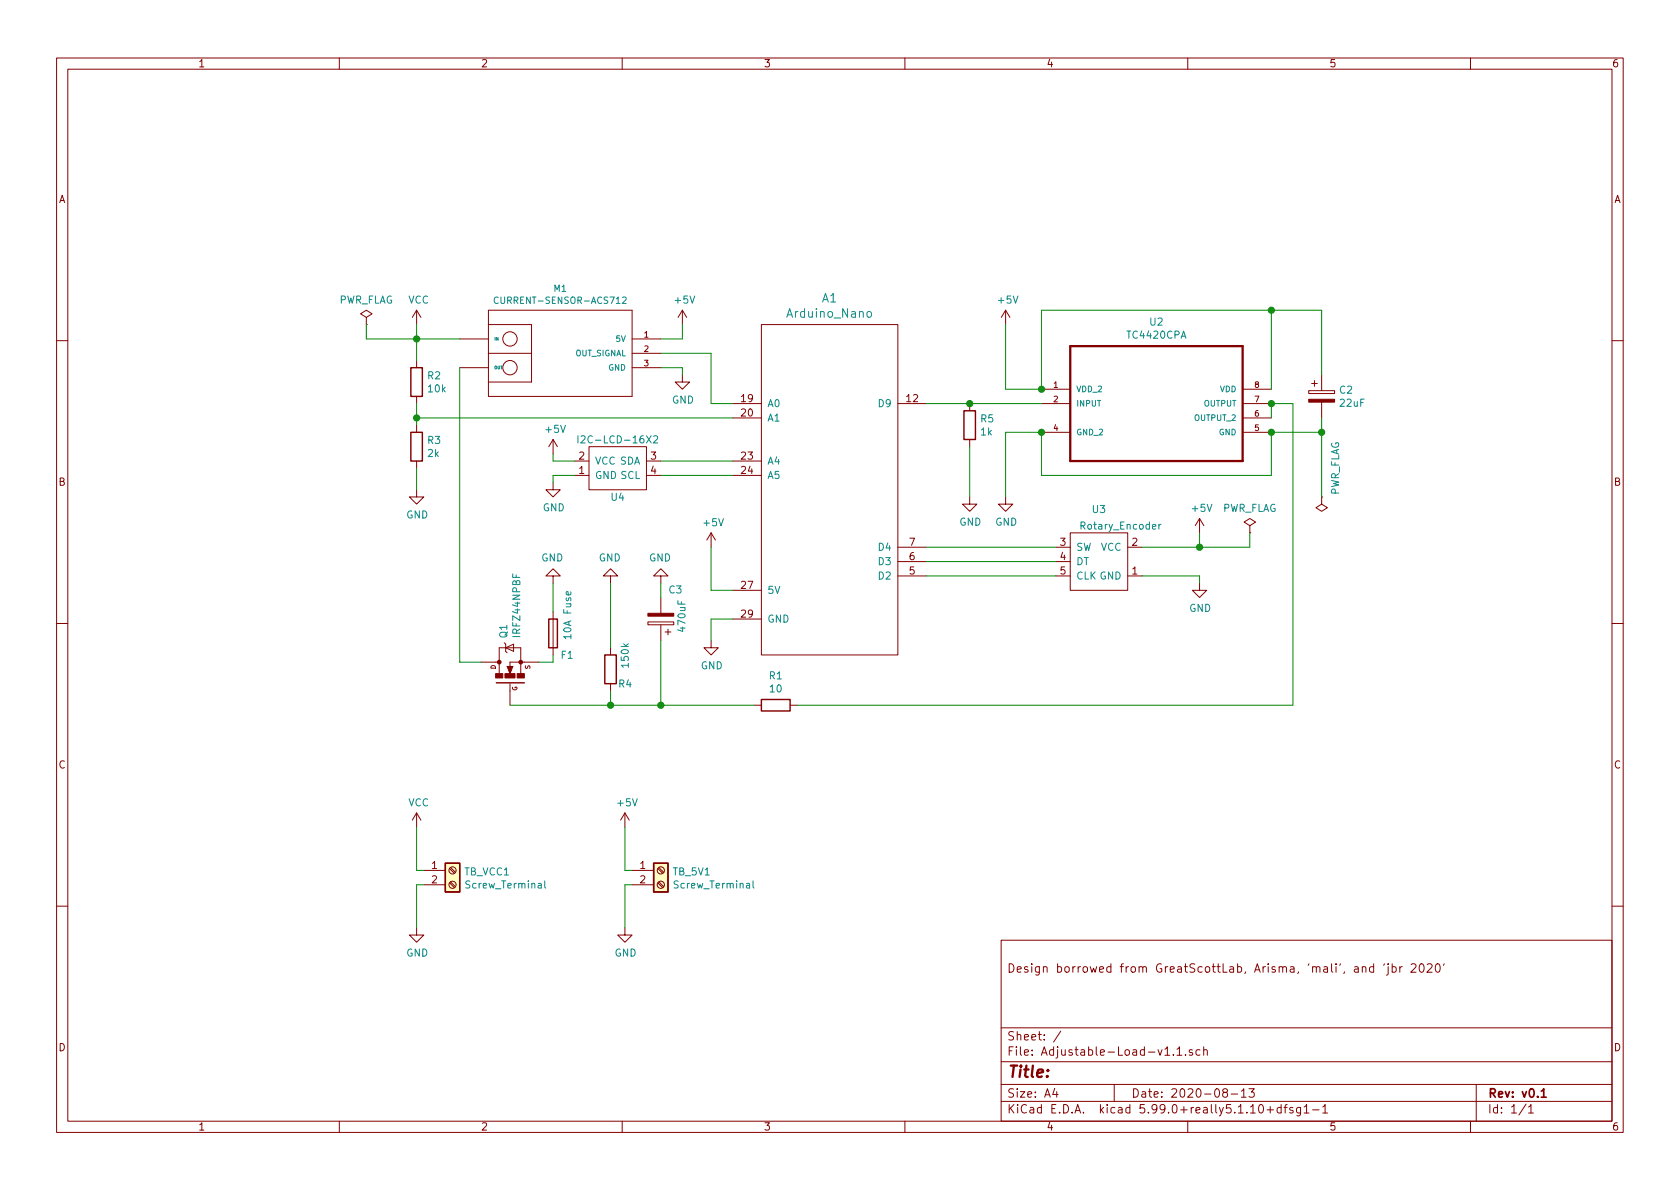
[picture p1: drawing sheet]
<svg xmlns="http://www.w3.org/2000/svg" width="297mm" height="210mm" viewBox="0 0 297 210" stroke-linecap="round" stroke-linejoin="round" font-family="sans-serif">
<g fill="none" stroke="#840000" stroke-width=".18">
<path d="M10 10.3h277v189.9h-277zM12 12.2h273v186.1h-273zM60 10.3v1.9M110 10.3v1.9M160 10.3v1.9M210 10.3v1.9M260 10.3v1.9M64.8 56.1l1-.6-1-.6-1 .6 1 .6v1.3M64.8 57.4h.1M73.7 54.9v2.5M73.7 54.9l-.8 1.2M73.7 54.9l.7 1.2"/>
<path d="M81.3 59.9h5.1M86.4 57.4h7.6v10.2h-7.6M86.4 54.9h25.4v15.2h-25.4zM111.8 59.9h5M120.6 54.9l-.7 1.2M120.6 54.9v2.5M120.6 54.9l.8 1.2M134.6 57.4h24.1v58.4h-24.1zM177.8 54.9l-.8 1.2M177.8 54.9v2.5M177.8 54.9l.8 1.2M10 60.2h2"/>
<path d="M73.7 63.7v1.3M73.7 70.1v1.3M73.7 75.2v1.2M81.3 65h5.1M86.4 62.5h7.6M97.8 77.7l-.8 1.3M97.8 77.7v2.6M97.8 77.7l.8 1.3M104.1 79h10.2v7.6h-10.2zM111.8 62.5h5M111.8 65h5M120.6 66.3v1.3h1.3l-1.3 1.2-1.2-1.2h1.2"/>
<path d="M129.5 71.4h5.1M129.5 73.9h5.1M158.7 71.4h5.1M171.4 71.4v1.2M171.4 77.7v1.3M184.1 71.4h5.1M184.1 68.8h5.1M184.1 76.4h5.1M219.7 71.4h5.1M219.7 73.9h5.1M219.7 68.8h5.1M219.7 76.4h5.1"/>
<path d="M231.4 69.1h4.6v.5h-4.6zM231.9 67.8h1M232.4 67.3v1M233.7 66.3v2.8M233.7 71.1v2.8M285 60.2h2M73.7 86.6v1.3h1.2l-1.2 1.2-1.3-1.2h1.3M73.7 81.5v1.3M97.8 85.3v1.3h1.3l-1.3 1.3-1.3-1.3h1.3M101.6 81.5h2.5M101.6 84.1h2.5M114.3 81.5h2.5"/>
<path d="M114.3 84.1h2.5M125.7 94.2l-.7 1.3M125.7 94.2v2.6M125.7 94.2l.8 1.3M129.5 81.5h5.1M129.5 84.1h5.1M158.7 96.8h5.1M158.7 99.3h5.1M171.4 87.9v1.2h1.3l-1.3 1.3-1.2-1.3h1.2M177.8 87.9v1.2h1.3l-1.3 1.3-1.3-1.3h1.3M186.7 96.8h2.5M186.7 99.3h2.5"/>
<path d="M189.2 94.2h10.2v10.2h-10.2zM199.4 96.8h2.5M212.1 91.7l-.8 1.3M212.1 91.7v2.5M212.1 91.7l.8 1.3M221 93l1-.7-1-.6-1 .6 1 .7v1.2M221 94.2h.1M233.7 87.9v1.2l1 .7-1 .6-1-.6 1-.7M233.7 87.9h.1M10 110.3h2M85.1 117.1h3.2M88.3 119.1v-4.6h3.8v4.6"/>
<path d="M89.2 113.7l.2 .2v1.3l.3 .2M89.4 114.5l1.4-.6v1.3zM89.7 117.9h1l-.5 1.2zM95.2 117.1h-5v.9M97.8 101.8h1.3l-1.3-1.2-1.3 1.2h1.3v1.3M97.8 108.2v7.6M107.9 101.8h1.3l-1.3-1.2-1.2 1.2h1.2v1.3M107.9 114.5v1.3M114.6 110h4.5v.5h-4.5zM116.8 101.8h1.3l-1.3-1.2-1.2 1.2h1.2v1.3M116.8 105.7v2.8M116.8 110.5v2.8"/>
<path d="M117.6 111.8h1M118.1 111.2v1.1M125.7 113.3v1.2h1.3l-1.3 1.3-1.2-1.3h1.2M129.5 104.4h5.1M129.5 109.5h5.1M158.7 101.8h5.1M186.7 101.8h2.5M199.4 101.8h2.5M212.1 103.1v1.3h1.3l-1.3 1.3-1.3-1.3h1.3M285 110.3h2M90.2 120.9v3.8M107.9 120.9v1.3"/>
<path d="M133.3 124.7h1.3M139.7 124.7h1.3M73.7 143.8v2.5M73.7 143.8l-.8 1.2M73.7 143.8l.7 1.2M74.9 153.9h3.8M74.9 156.5h3.8M79.5 156.1l.8 .9M79.5 153.6l.8 .8M79.7 156l.8 .8M79.7 153.4l.8 .8M110.5 143.8l-.8 1.2"/>
<path d="M110.5 143.8v2.5M110.5 143.8l.8 1.2M111.8 153.9h3.8M111.8 156.5h3.8M116.3 156.1l.9 .9M116.3 153.6l.9 .8M116.5 156l.8 .8M116.5 153.4l.8 .8M10 160.2h2M73.7 164.1v1.2h1.2l-1.2 1.3-1.3-1.3h1.3M110.5 164.1v1.2h1.3l-1.3 1.3-1.3-1.3h1.3M177 166.3h108v32h-108z"/>
<path d="M240.9 171.1l.2-.2 .3 .1 .1 .9M240.9 170.9v1M242.9 171l-.5-.1-.3 .3 .1 .6 .2 .1h.5M242.9 170.4v1.5M244.8 170.4l-.1 .3M245.4 170.9v1.3l-.3 .2M245.4 170.4v.2M246.2 171l.4-.1 .3 .3-.1 .6-.2 .1h-.4M246.2 170.4v1.5M247.5 170.9v1M247.9 170.9l-.4 .3M249.5 170.6l.2-.2h.4l.2 .2 .1 .3-1 1h1"/>
<path d="M251.1 170.5l.2-.1a.8 .8 0 0 1 .5 .8 .8 .8 0 0 1-.5 .7 1 1 0 0 1-.2-1.4zM252.3 170.6l.3-.2h.3l.3 .5-.9 1h.9M253.9 170.6l.4-.2a.94 .94 0 0 1 0 1.5 .79 .79 0 0 1-.4-1.3zM255.3 170.4l-.1 .3M285 160.2h2M60 198.3v1.9M110 198.3v1.9M160 198.3v1.9M177 194.8h108M177 191.8h108M177 187.8h108M177 181.8h108"/>
<path d="M186.5 192.5l-.4 1h1M186.8 193v1M187.6 182.3l-1.3 2M197 191.8v3M206 186.6h.8M207.5 186.5v.1M208.1 185.5l.4-.4v1.5M208.1 186.6h.9M209.6 186.5v.1M210 198.3v1.9M210.8 185.7l-.3-.1-.2 .2v.2l.5 .2v.3h-.5M212.2 185.7l-.4-.1-.3 .3v.6l.3 .1 .4-.1"/>
<path d="M212.8 185.7l.2-.1 .4 .1 .1 .9M212.8 185.1v1.5M216.5 193.2l-.3-.3 .1-.2a.48 .48 0 0 1 .6-.1l.1 .2-.1 .3-.6 .1a.48 .48 0 0 0 0 .7l.2 .1 .5-.1v-.4l-.2-.3M217.7 193.5h1.1M219.5 193l.4-.5v1.5M219.5 194h.8M220.8 192.5h1l-.5 .6 .4 .1v.7l-.2 .1-.7-.1M222.7 195.5l.2-.2a.8 .8 0 0 1 .5 .8 .8 .8 0 0 1-.5 .7l-.2-.1-.2-.4zM224 196.3h1.2M224.6 195.7v1.1M226.5 195.9l-.4-.1-.3 .3 .1 .6 .2 .1 .4-.1M226.5 195.3v1.5"/>
<path d="M227 195.8h.6M227.6 195.3l-.4 .2v1.3M228.6 195.9a.37 .37 0 0 0-.6 .1l.1 .3 .5 .1 .1 .1-.3 .3-.4-.1M229.9 195.8v1.2l-.2 .3h-.4M229.9 195.9l-.4-.1-.3 .3 .1 .6 .2 .1 .4-.1M230.6 195.8l.4-.5v1.5M230.6 196.8h.8M232.1 196.3h1.1M233.9 195.8l.4-.5v1.5M233.9 196.8h.8M260 198.3v1.9M261 191.8v6.5"/>
<path d="M269.8 195.2l-1.2 2M270.3 195.8l.4-.5v1.5M270.3 196.8h.8"/>
<circle cx="90.2" cy="59.9" r="1.27"/>
<circle cx="90.2" cy="65" r="1.27"/>
<circle cx="80" cy="153.9" r=".63"/>
<circle cx="80" cy="156.5" r=".63"/>
<circle cx="116.8" cy="156.5" r=".63"/>
<circle cx="116.8" cy="153.9" r=".63"/>
</g>
<path d="M89.9 118l.3 .9 .2-.9h-.2v.2M272.5 193l.4-.5v1.5M272.5 194h.9" fill="none" stroke="#840000" stroke-width=".3"/>
<g fill="#840000" stroke="#840000" stroke-width=".18">
<path d="M114.6 108.5h4.5v.5h-4.5z"/>
<path d="M231.4 70.6h4.6v.5h-4.6z"/>
<path d="M91.4 119.1h1.3v.8h-1.3z"/>
<path d="M87.6 119.1h1.3v.8h-1.3z"/>
<path d="M89.3 119.1h1.8v.8h-1.8z"/>
<circle cx="92.1" cy="117.1" r=".33"/>
<circle cx="88.3" cy="117.1" r=".33"/>
</g>
<path d="M88.1 52.6a.54 .54 0 0 0-.8 .4 .54 .54 0 0 0 .6 .7l.2-.1M110.1 52.6l.4-.1 .2 .4-.7 .8h.7M153.3 55.2l.3-.1 .4 .1 .1 .6-.2 .2-.3 .1-.3-.1zM102.2 77.1v1.2M102.7 77.2l.5-.1 .3 .3-.1 .2-.7 .7h.8M115.6 77.2l.5-.1 .2 .3-.1 .2-.7 .7h.8M204.9 92.7v.9M205.3 92.7l-.4 .3M100.9 104.7v.3l-.1 .2h-.6v-.5l.2-.1 .1 .6M96.3 155.8v1.1l.2 .1M133.1 155.8v1.1l.2 .1" fill="none" stroke="#008484" stroke-width=".18"/>
<path d="M72.6 76.4h2.1v5.1h-2.1zM72.6 65h2.1v5.1h-2.1zM170.4 72.6h2.1v5.1h-2.1zM97 109.5h1.6v5h-1.6zM106.9 115.8h2.1v5.1h-2.1zM87.8 120.7h4.9M134.6 123.7h5.1v2h-5.1zM78.7 152.6h2.6v5.1h-2.6zM115.6 152.6h2.5v5.1h-2.5z" fill="none" stroke="#840000" stroke-width=".25"/>
<g fill="#ffffc2" stroke="#ffffc2" stroke-width=".18">
<path d="M115.6 152.6h2.5v5.1h-2.5z"/>
<path d="M78.7 152.6h2.6v5.1h-2.6z"/>
</g>
<path d="M189.2 61.2h30.5v20.3h-30.5z" fill="none" stroke="#840000" stroke-width=".41"/>
<g fill="none" stroke="#008400" stroke-width=".18">
<path d="M64.8 57.4v2.5h16.5M73.7 57.4v6.3M120.6 57.4v2.5h-3.8M177.8 57.4v11.4h6.3v-13.9h49.6v11.4M224.8 54.9v13.9M73.7 71.4v3.8M73.7 73.9h55.8M81.3 65v52.1h3.8M116.8 62.5h8.9v8.9h3.8M116.8 65h3.8v1.3M163.8 71.4h20.3M171.4 79v8.9"/>
<path d="M224.8 73.9v-2.5h3.8v53.3h-87.6M233.7 73.9v14M233.7 76.4h-8.9v7.7h-40.7v-7.7h-6.3v11.5M73.7 82.8v3.8M97.8 80.3v1.2h3.8M101.6 84.1h-3.8v1.2M116.8 84.1h12.7M116.8 81.5h12.7M125.7 96.8v7.6h3.8M163.8 96.8h22.9M163.8 99.3h22.9M212.1 94.2v2.6"/>
<path d="M221 94.2v2.6h-19.1M97.8 115.8v1.3h-2.6M97.8 103.1v5.1M107.9 103.1v11.4M116.8 103.1v2.6M116.8 113.3v11.4M129.5 109.5h-3.8v3.8M163.8 101.8h22.9M201.9 101.8h10.2v1.3M90.2 124.7h43.1M107.9 122.2v2.5M73.7 146.3v7.6h1.2"/>
<path d="M74.9 156.5h-1.2v7.6M110.5 146.3v7.6h1.3M111.8 156.5h-1.3v7.6"/>
</g>
<g fill="#008400" stroke="#008400" stroke-width=".25">
<circle cx="116.8" cy="124.7" r=".51"/>
<circle cx="184.2" cy="68.8" r=".51"/>
<circle cx="184.2" cy="76.4" r=".51"/>
<circle cx="108" cy="124.7" r=".51"/>
<circle cx="233.7" cy="76.4" r=".51"/>
<circle cx="73.7" cy="59.9" r=".51"/>
<circle cx="224.8" cy="54.9" r=".51"/>
<circle cx="224.8" cy="76.4" r=".51"/>
<circle cx="171.5" cy="71.4" r=".51"/>
<circle cx="212.1" cy="96.8" r=".51"/>
<circle cx="224.8" cy="71.4" r=".51"/>
<circle cx="73.7" cy="73.9" r=".51"/>
</g>
<text font-size="2.8" fill="#840000" x="178" y="190.5">Title:</text>
<g font-size="2.1" fill="#008484">
<text x="145.3" y="53.5">A1</text>
<text x="139.4" y="56.2">Arduino_Nano</text>
</g>
<g font-size="2.1" fill="#840000">
<text x="178" y="172">Design borrowed from GreatScottLab, Arisma, 'mali', and 'jbr 2020'</text>
<text x="178" y="184">Sheet: /</text>
<text x="178" y="186.7">File: Adjustable-Load-v1.1.sch</text>
<text x="178" y="196.9">KiCad E.D.A. kicad 5.99.0+really5.1.10+dfsg1-1</text>
<text x="178" y="194.1">Size: A4</text>
<text x="200" y="194.1">Date: 2020-08-13</text>
<text x="263" y="194.1">Rev: v0.1</text>
<text x="263" y="196.9">Id: 1/1</text>
</g>
<g font-size="1.8" fill="#840000">
<text x="35" y="11.9">1</text>
<text x="85" y="11.9">2</text>
<text x="135" y="11.9">3</text>
<text x="185" y="11.9">4</text>
<text x="235" y="11.9">5</text>
<text x="285" y="11.9">6</text>
<text x="10.4" y="35.9">A</text>
<text x="285.4" y="35.9">A</text>
<text x="131.1" y="71.1">19</text>
<text x="160.3" y="71.1">12</text>
<text x="131.1" y="73.7">20</text>
<text x="102.4" y="83.8">1</text>
<text x="102.4" y="81.3">2</text>
<text x="115.1" y="81.3">3</text>
<text x="115.1" y="83.8">4</text>
<text x="131.1" y="81.3">23</text>
<text x="131.1" y="83.8">24</text>
<text x="10.4" y="85.9">B</text>
<text x="285.4" y="85.9">B</text>
<text x="160.8" y="101.6">5</text>
<text x="160.8" y="99.1">6</text>
<text x="160.8" y="96.5">7</text>
<text x="187.5" y="96.5">3</text>
<text x="187.5" y="99.1">4</text>
<text x="187.5" y="101.6">5</text>
<text x="200.2" y="101.6">1</text>
<text x="200.2" y="96.5">2</text>
<text x="131.1" y="104.1">27</text>
<text x="131.1" y="109.2">29</text>
<text x="10.4" y="135.9">C</text>
<text x="285.4" y="135.9">C</text>
<text x="76.4" y="153.7">1</text>
<text x="113.2" y="153.7">1</text>
<text x="76.4" y="156.2">2</text>
<text x="113.2" y="156.2">2</text>
<text x="10.4" y="185.9">D</text>
<text x="285.4" y="185.9">D</text>
<text x="35" y="199.9">1</text>
<text x="85" y="199.9">2</text>
<text x="135" y="199.9">3</text>
<text x="185" y="199.9">4</text>
<text x="235" y="199.9">5</text>
<text x="285" y="199.9">6</text>
</g>
<g font-size="1.8" fill="#008484">
<text x="59.8" y="53.7">PWR_FLAG</text>
<text x="72.2" y="53.7">VCC</text>
<text x="119.4" y="53.7">+5V</text>
<text x="176.6" y="53.7">+5V</text>
<text x="199.5" y="59.9">TC4420CPA</text>
<text x="203.4" y="57.6">U2</text>
<text x="75.6" y="67.1">R2</text>
<text x="75.8" y="69.4">10k</text>
<text x="118.8" y="71.4">GND</text>
<text x="236.9" y="69.6">C2</text>
<text x="237" y="71.9">22uF</text>
<text x="96.6" y="76.5">+5V</text>
<text x="135.6" y="72">A0</text>
<text x="135.6" y="74.5">A1</text>
<text x="155.5" y="72">D9</text>
<text x="173.4" y="74.7">R5</text>
<text x="173.5" y="77">1k</text>
<text x="75.6" y="78.5">R3</text>
<text x="75.7" y="80.8">2k</text>
<text x="103.4" y="78.4">I2C-LCD-16X2</text>
<text x="105.2" y="82.2">VCC SDA</text>
<text x="135.6" y="82.2">A4</text>
<text x="105.2" y="84.7">GND SCL</text>
<text x="108.1" y="88.6">U4</text>
<text x="135.6" y="84.7">A5</text>
<text x="236.8" y="87.8" transform="rotate(-90 236.8 87.8)">PWR_FLAG</text>
<text x="71.8" y="91.7">GND</text>
<text x="96" y="90.4">GND</text>
<text x="124.5" y="93.1">+5V</text>
<text x="169.6" y="93">GND</text>
<text x="176" y="93">GND</text>
<text x="191.3" y="93.6">Rotary_Encoder</text>
<text x="193.2" y="90.7">U3</text>
<text x="210.9" y="90.5">+5V</text>
<text x="216" y="90.5">PWR_FLAG</text>
<text x="95.7" y="99.3">GND</text>
<text x="105.9" y="99.3">GND</text>
<text x="114.8" y="99.3">GND</text>
<text x="155.5" y="99.9">D3</text>
<text x="155.5" y="97.4">D4</text>
<text x="190.2" y="97.4">SW</text>
<text x="190.2" y="99.9">DT</text>
<text x="194.6" y="97.4">VCC</text>
<text x="118.3" y="104.9">C3</text>
<text x="135.6" y="105">5V</text>
<text x="155.5" y="102.5">D2</text>
<text x="190.2" y="102.5">CLK GND</text>
<text x="89.7" y="112.8" transform="rotate(-90 89.7 112.8)">Q1</text>
<text x="92" y="112.5" transform="rotate(-90 92 112.5)">IRFZ44NPBF</text>
<text x="101" y="112.7" transform="rotate(-90 101 112.7)">10A Fuse</text>
<text x="121.2" y="111.5" transform="rotate(-90 121.2 111.5)">470uF</text>
<text x="135.6" y="110.1">GND</text>
<text x="210.3" y="108.2">GND</text>
<text x="99.3" y="116.5">F1</text>
<text x="111.2" y="117.9" transform="rotate(-90 111.2 117.9)">150k</text>
<text x="123.9" y="118.4">GND</text>
<text x="109.4" y="121.6">R4</text>
<text x="136" y="120.1">R1</text>
<text x="136.2" y="122.4">10</text>
<text x="72.2" y="142.6">VCC</text>
<text x="109.3" y="142.6">+5V</text>
<text x="82.1" y="154.8">TB_VCC1</text>
<text x="119.1" y="154.8">TB_5V1</text>
<text x="82.6" y="157.1">Screw_Terminal</text>
<text x="119.5" y="157.1">Screw_Terminal</text>
<text x="71.8" y="169.2">GND</text>
<text x="108.7" y="169.2">GND</text>
</g>
<g font-size="1.6" fill="#008484">
<text x="88.3" y="53.7">CURRENT-SENSOR-ACS712</text>
<text x="98" y="51.6">M1</text>
</g>
<g font-size="1.4" fill="#840000">
<text x="113.9" y="59.7">1</text>
<text x="113.9" y="62.2">2</text>
<text x="113.9" y="64.8">3</text>
<text x="186.3" y="68.6">1</text>
<text x="186.3" y="71.1">2</text>
<text x="221.9" y="71.1">7</text>
<text x="221.9" y="68.6">8</text>
<text x="186.3" y="76.2">4</text>
<text x="221.9" y="76.2">5</text>
<text x="221.9" y="73.7">6</text>
</g>
<g font-size="1.4" fill="#008484">
<text x="101.6" y="63">OUT_SIGNAL</text>
<text x="107.6" y="65.5">GND</text>
<text x="109" y="60.4">5V</text>
<text x="190.2" y="69.3">VDD_2</text>
<text x="190.2" y="71.9">INPUT</text>
<text x="212.9" y="71.9">OUTPUT</text>
<text x="215.7" y="69.3">VDD</text>
<text x="190.2" y="77">GND_2</text>
<text x="211.3" y="74.4">OUTPUT_2</text>
<text x="215.5" y="77">GND</text>
</g>
<g font-size="1.1" fill="#840000">
<text x="87.7" y="118.4" transform="rotate(-90 87.7 118.4)">D</text>
<text x="93.8" y="118.4" transform="rotate(-90 93.8 118.4)">S</text>
<text x="91.5" y="122.2" transform="rotate(-90 91.5 122.2)">G</text>
</g>
<g font-size=".7" fill="#008484">
<text x="87.4" y="60.2">IN</text>
<text x="87.4" y="65.3">OUT</text>
</g>
</svg>
